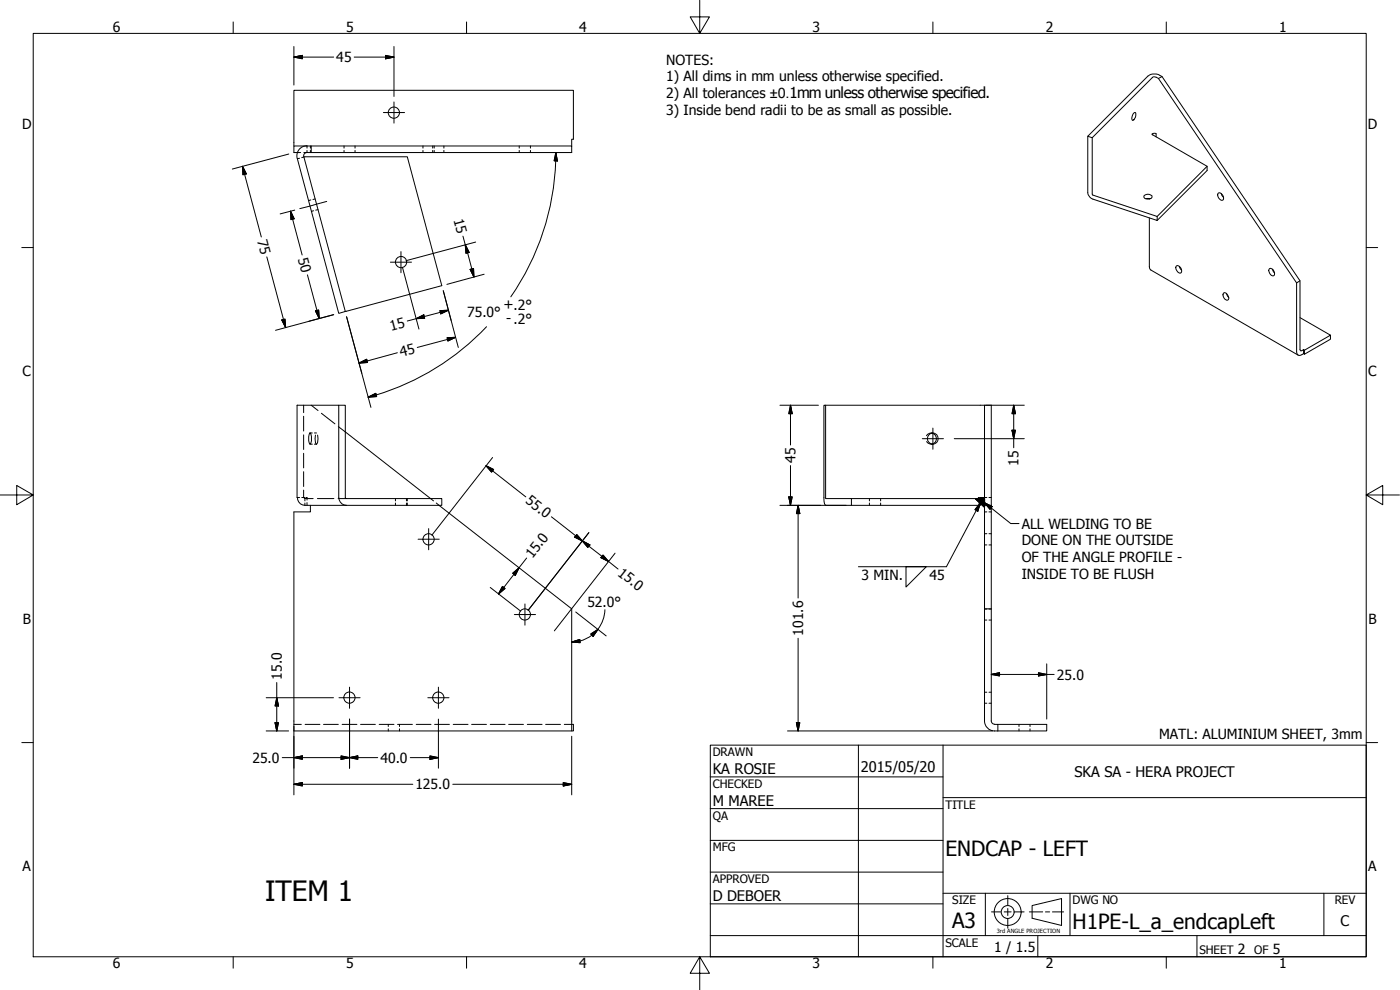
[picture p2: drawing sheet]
<svg xmlns="http://www.w3.org/2000/svg" width="420mm" height="297mm" viewBox="0 0 420 297" stroke-linecap="round" stroke-linejoin="round" font-family="sans-serif">
<!-- layer: Visible (ANSI) -->
<g fill="none" stroke="#000" stroke-width=".3">
<path d="M340.3 33.9l.4-.1a1.78 1.78 0 0 1-.8 2.3l-.2-1zM348.7 23l-1 .5M88.2 43.8v-16.7h83.9v14.7h-.5v2M91.2 47.1l31-.1 10.4 38.7-29 7.8M92.1 43.7a3 3 0 0 0-2.9 3.8l12.5 46.5 1.9-.5-12.4-46.5v-.6l.3-.5 .6-.1h79.5v-2h-83.4v2h1.1M93.4 43.8v2M326.5 40.9l1.3 .4 18.2-18.2 1 .1 .7 .3 41.4 61.4v20.6a.95 .95 0 0 0 .5 1.1 .95 .95 0 0 0 1.1-.2l.5-.3v-1.2l-.7 .4-.4-.4v-20.6l-41.4-61.3a3.6 3.6 0 0 0-4.2-.2l-18 18.1v16.9l.6 1.4 .9 .5 19.3 6.5v-1.3l-19.4-6.5-.1-17.1M343.3 58.7l.3-.2a1.44 1.44 0 0 1 2.2 .5 1.45 1.45 0 0 1-2.5 0zM343.9 59.6h1.3M344.9 59.5v.2M347 41.1v-1l-.7-.1-.5 .2 16.5 9.7v1.3l-15 15M362.3 49.9l-15 15"/>
<path d="M365.5 58.1l.2-.2a1.43 1.43 0 0 1 1.3 2.2 1.51 1.51 0 0 1-1.5-2zM366.5 58.1l.7 1.1M344.9 65.4v14.6l.5 1 44.2 25.5M353.1 79.7a1.43 1.43 0 0 1 1.3 2.2 1.46 1.46 0 0 1-1.3-2.2zM353.9 79.9l.7 1.2M367.3 87.9a1.46 1.46 0 0 1 1.2 2.1 1.43 1.43 0 0 1-1.2-2.1zM368.1 88.1l.6 1.2M380.9 80.8l.2-.2a1.43 1.43 0 0 1 1.2 2.1 1.45 1.45 0 0 1-1.4-1.9zM381.9 80.8l.6 1.1M390.1 95.3l9.2 5.3-7.8 4.5M390.1 84.3l-1 .6M391.2 104.9l.3 .2"/>
<path d="M391.5 105.1v1.2l-.3-.2M399.3 100.6v1.2l-7.8 4.5M89.2 121.6h12.5v27.7a2.42 2.42 0 0 0 2.2 2.3h-12.4a2.57 2.57 0 0 1-2.3-2.3zM93 129.9a3.4 3.4 0 0 1 0 3.4 3.9 3.9 0 0 1 0-3.4zM101.7 121.6h1.9l.1 27.9 28.9 .1v2h-28.7M103.6 129.6l25.6 20M247.8 121.6v27.9l7.7 .1v2h-7.7a2.11 2.11 0 0 1-.5-2.3v-27.7h50.2v94.7a.99 .99 0 0 0 1 1M279.7 130a1.69 1.69 0 0 1 1.4 1.6 1.69 1.69 0 0 1-1.4 1.7M295.5 121.6v94.7a3.2 3.2 0 0 0 4 3M93.2 151.6v2h-5v65.7h83.9v-2h-.5M131.8 151.6l39.8 31.1v36.6M255.5 149.6h38.7v2h-38.7"/>
<path d="M295.5 149.3h-1.4l.1 .3M295.5 182.7h2M298.4 217.3h1.1v2M299.5 217.3h14.6v2h-14.6"/>
<circle cx="118.2" cy="33.8" r="1.68"/>
<circle cx="120.4" cy="78.6" r="1.68"/>
<circle cx="280" cy="131.6" r="1.65"/>
<circle cx="128.6" cy="161.8" r="1.68"/>
<circle cx="157.5" cy="184.4" r="1.68"/>
<circle cx="104.9" cy="209.3" r="1.68"/>
<circle cx="131.5" cy="209.3" r="1.68"/>
</g>
<!-- layer: Border (ANSI) -->
<g fill="none" stroke="#000" stroke-width=".3">
<path d="M89.3 45.8h.9M89.9 47.5l-.6 .1M91.2 47.1l-.6 .2M92.1 43.8v.6M92.1 45.1v.7h-.9M93.2 43.8v.6M93.2 45.1v.7M93.3 60l-.7 .2M94.6 59.7l-.7 .2M103.3 43.8v.6M103.3 45.1v.7M106.6 43.8v.6"/>
<path d="M106.6 45.1v.7M126.9 43.8v.6M126.9 45.1v.7M129.9 43.8v.6M129.9 45.1v.7M130.3 43.8v.6M130.3 45.1v.7M133.2 43.8v.6M133.2 45.1v.7M155.8 43.8v.6M155.8 45.1v.7M159.2 43.8v.6"/>
<path d="M159.2 45.1v.7M94.1 63.2l-.6 .2M95.4 62.9l-.7 .1M91.1 121.6v2.2M91.1 124.9v4.4M91.1 130.5v4.4M91.1 136v4.4M93 129.9h.7M93 133.3h.7M93.4 121.6l2 1.6M94.4 129.9h.6M94.4 133.3h.6"/>
<path d="M94.7 130.5l-.1 1.8 .4 1M95.3 130.5l.1 1.8-.4 1M96.5 124l4 3.2M101.5 128l2.1 1.6M278.1 132.5l.4 .5 1.2 .3M279.5 129.9h.1M279.5 133.3h.1M279.7 130a1.51 1.51 0 0 0-1.6 .7M279.8 129.9h.2M279.8 133.3h.2M89.3 149.3h.6M90.6 149.3h.9"/>
<path d="M91.1 147.1l.1 2.3M91.1 141.5v4.5M91.4 149.5l.1 .1M91.5 149.6v.7M91.5 150.9v.7M91.5 149.6h2.5M91.8 149.3h.3v.7M92.1 150.8v.8M95.2 149.6h5M101.5 149.6h2.4M118.7 149.6v.7M118.7 150.9v.7"/>
<path d="M122 149.6v.7M122 150.9v.7M122.2 149.6v.7M122.2 150.9v.7M129.2 149.6l.9 .7M130.9 150.9l.9 .7M260.9 149.6v.7M260.9 150.9v.7M264.3 149.6v.7M264.3 150.9v.7M293.8 149.3l-.2 .8M293.8 150.9l.4 .7"/>
<path d="M293.9 149.3h.2M295.5 149.3h.7M295.5 151.6h.7M295.5 153.6h.7M296.8 149.3h.7M296.8 151.6h.7M296.8 153.6h.7M295.5 163.5h.7M295.5 160.1h.7M296.8 163.5h.7M296.8 160.1h.7M295.5 186h.7"/>
<path d="M295.5 182.7h.7M296.8 186h.7M296.8 182.7h.7M88.2 217.3h2.2M91.6 217.3h4.4M97.1 217.3h4.4M102.7 217.3h4.4M108.2 217.3h4.4M113.8 217.3h4.4M116.5 217.3v.7M116.5 218.7v.6M119.3 217.3h4.5"/>
<path d="M119.9 217.3v.7M119.9 218.7v.6M124.9 217.3h4.4M130.4 217.3h4.5M136 217.3h4.5M141.5 217.3h4.5M147.1 217.3h4.5M152.7 217.3h4.4M158.2 217.3h4.5M163.8 217.3h4.4M169.4 217.3h2.2M295.5 211h.7"/>
<path d="M295.5 207.7h.7M296.8 211h.7M296.8 207.7h.7M305.8 217.3v.7M305.8 218.7v.6M309.1 217.3v.7M309.1 218.7v.6"/>
</g>
<!-- layer: Title (ANSI) -->
<path d="M292.8 149.6h2.7v2.5zM294.2 150.9l-.8 2.5-.8-.5zM294.2 150.9l-10.2 19.1h-26.4M295.5 150.9l2.3 1.1-.7 .8zM295.5 150.9l7.8 6.2h2.5M271.9 170h6.1l-6.1 6.1z" fill="none" stroke="#000" stroke-width=".3"/>
<path d="M294.2 150.9l-.8 2.5zM294.2 150.9l-.8 2.5-.8-.5zM292.8 149.6h2.7v2.5zM295.5 150.9l2.3 1.1zM295.5 150.9l2.3 1.1-.7 .8z" fill="#000" stroke="#000" stroke-width=".3"/>
<!-- layer: Symbol (ANSI) -->
<g fill="none" stroke="#000" stroke-width=".3">
<path d="M10 10h400v277.1h-400zM70 6.6v3.4M140 6.6v3.4M210 0v10l-2.9-4.9h5.8l-2.9 4.9M280 6.6v3.4M350 6.6v3.4M6.5 74.3h3.5M410 74.3h3.4M0 148.5h10l-5-2.8v5.7l5-2.9M410 148.5l5 2.9v-5.7l-5 2.8h10M6.5 222.8h3.5M410 222.8h3.4"/>
<path d="M70 287.1v3.4M140 287.1v3.4M210 287.1l2.9 4.9h-5.8l2.9-4.9v9.9M280 287.1v3.4M350 287.1v3.4"/>
</g>
<!-- layer: Sketch Geometry (ANSI) -->
<g fill="none" stroke="#000" stroke-width=".3">
<path d="M213.2 223.6h196.8v63.5h-196.8zM213.2 233.1h69.8M257.6 223.6v63.5M283 239.3h127M283 223.6v63.5M213.2 242.6h69.8M213.2 252.1h69.8M213.2 261.7h69.8M213.2 271.2h69.8M283 268h127M295.7 268v12.7M297.6 273.6h2.7"/>
<path d="M301.4 273.6h2.1M302.5 268.7v2.8M302.5 272.6v2.1M302.5 275.8v2.7M304.5 273.6h2.8M308.9 273.6h4M309.8 271.7l8.8-2.1v8.1l-8.8-2.2zM313.8 273.6h1.2M315.8 273.6h3.4M321.1 268v12.7M397.3 268v12.7M213.2 280.7h196.8"/>
<path d="M311.5 280.7v6.4M359.2 280.7v6.4"/>
<circle cx="302.4" cy="273.6" r="4"/>
<circle cx="302.4" cy="273.6" r="1.94"/>
</g>
<!-- layer: Dimension (ANSI) -->
<g fill="none" stroke="#000" stroke-width=".3">
<path d="M88.2 17.1l2.5-.5v1zM88.2 14v11.5M88.2 17.1h11.9M106.3 17.1h11.9M115.7 16.6l2.5 .5-2.5 .5zM118.2 14v14.9M72.8 49.9l1.1 2.3-1 .2zM72.8 49.9l5.6 21.2M86.7 46.2l-17 4.5M166.8 48.3a76 76 0 0 1-13.5 40.8M166.8 45.8l.5 2.5-1-.1zM166.8 45.8v2.4"/>
<path d="M80.1 77.1l5.6 21.2M87.2 63.4l1.1 2.2-1 .3zM87.2 63.4l3.5 13.1M88.5 63l-4.4 1.2M138.9 70.9l3.3 12.2M139.6 73.5l1.2 2.2-1 .3zM142.7 72.6l-20.8 5.6M84.6 96l.9-.3 .2 2.6zM92.3 82.5l3.5 13.1M92.7 96.4l7.4-2-17.4 4.7M94.7 93.3l.9-.3 .2 2.6zM104 95l7.3 27.2"/>
<path d="M120.8 80.2l4.9 18.5M124.9 95.6l2.3-1.1 .2 1zM132 93.2l2.6-.1-2.3 1.1zM134.6 93.1l-12.4 3.2M135.4 96.1l-2.4-8.9 4.5 17.1M141.1 80.8l1-.2 .1 2.5zM145.3 82.3l-11.2 3M146 98a76 76 0 0 1-33.1 20.5M107.8 109l2.2-1.2 .3 1zM110.5 119.2l2.3-1.2 .2 1zM112.9 118.5l-2.4 .7M119.3 105.8l-11.5 3.2"/>
<path d="M134.2 101.3l2.5-.1-2.3 1.1zM136.7 101.2l-11.5 3.1M145.9 139.7l2.2 1.2-.6 .8zM145.9 139.7l11.9 9.4M147.8 137.3l-18.2 23.3M234.1 121.6h11.5M237.2 121.6l.5 2.5h-1zM237.2 121.6v11.9M237.2 139.7v11.9M286.4 131.6h21M295.8 121.6h11.6M303.7 129.1h1l-.5 2.5z"/>
<path d="M304.2 121.6l.5 2.5h-1zM304.2 121.6v12.8M165.5 155.1l20 15.6M176.7 159.8l-18.2 23.3M234.1 151.6h19.8M236.7 149.1h1l-.5 2.5zM239.5 151.6l.5 2.5h-1zM239.5 151.6v27.8M147.1 176.3l9.2 7.1M150.8 175.9l.8 .7-2 1.6zM153.9 172l1.9-1.6-1.2 2.2zM158.1 167.4l-8.5 10.8"/>
<path d="M173.1 160.4l1.7 1.9-2.3-1.2zM174.8 162.3l2.2 1.2-.6 .8zM181 166.5l1.6 2-2.3-1.2zM184.6 166l-18.2 23.3M171.6 192.6l2.4-.7 .1 .9zM172.8 183.6l9.1 7.2M174.1 192.3l-2.5 .3M177.3 190.2l2.2-1.4-1.5 2.1zM177.7 190.6l-1.5 .9-2.2 .8M179.5 188.8l-1.8 1.8M181.5 182.9a10 10 0 0 1-2.1 5.9M239.5 191.5v27.8"/>
<path d="M314.1 199.2v16.6M79.9 219.3h6.7M79.9 209.3h20.2M82.5 216.8h1.1l-.5 2.5zM83.1 209.3l.5 2.5h-1.1zM83.1 204.8v14.5M88.2 217.9v20.6M104.9 215.8v14.7M131.6 215.8v14.7M236.3 219.3h61.6M239 216.8h1l-.5 2.5zM297.5 202.4l2.5-.5v.9z"/>
<path d="M297.5 202.4h18.9M311.7 201.9l2.4 .5-2.4 .4zM84.7 227.3h28.6M88.2 235.3l2.5-.5v1zM88.2 227.3l2.5-.5v1zM88.2 235.3h35.7M102.4 226.8l2.5 .5-2.5 .5zM104.9 227.3l2.5-.5v1zM123.1 227.3h8.5M129 226.8l2.6 .5-2.6 .5zM135.9 235.3h35.7M169 234.8l2.6 .5-2.6 .5z"/>
<path d="M171.6 220.9v17.6"/>
</g>
<g fill="#000" stroke="#000" stroke-width=".3">
<path d="M88.2 17.1l2.5-.5zM88.2 17.1l2.5-.5v1zM115.7 17.6l2.5-.5zM115.7 16.6l2.5 .5-2.5 .5zM72.8 49.9l1.1 2.3zM72.8 49.9l1.1 2.3-1 .2zM166.8 45.8l.5 2.5zM166.8 45.8l.5 2.5-1-.1zM87.2 63.4l1.1 2.2zM87.2 63.4l1.1 2.2-1 .3zM139.6 73.5l1.2 2.2zM139.6 73.5l1.2 2.2-1 .3z"/>
<path d="M84.6 96l1.1 2.3zM84.6 96l.9-.3 .2 2.6zM94.7 93.3l1.1 2.3zM94.7 93.3l.9-.3 .2 2.6zM124.9 95.6l2.3-1.1zM124.9 95.6l2.3-1.1 .2 1zM132.3 94.2l2.3-1.1zM132 93.2l2.6-.1-2.3 1.1zM141.1 80.8l1.1 2.3zM141.1 80.8l1-.2 .1 2.5zM107.8 109l2.2-1.2zM107.8 109l2.2-1.2 .3 1z"/>
<path d="M110.5 119.2l2.3-1.2zM110.5 119.2l2.3-1.2 .2 1zM134.4 102.3l2.3-1.1zM134.2 101.3l2.5-.1-2.3 1.1zM237.2 121.6l.5 2.5zM237.2 121.6l.5 2.5h-1zM303.7 129.1l.5 2.5zM303.7 129.1h1l-.5 2.5zM304.2 121.6l.5 2.5zM304.2 121.6l.5 2.5h-1zM145.9 139.7l2.2 1.2zM145.9 139.7l2.2 1.2-.6 .8z"/>
<path d="M236.7 149.1l.5 2.5zM236.7 149.1h1l-.5 2.5zM239.5 151.6l.5 2.5zM239.5 151.6l.5 2.5h-1zM150.8 175.9l-1.2 2.3zM150.8 175.9l.8 .7-2 1.6zM155.8 170.4l-1.2 2.2zM153.9 172l1.9-1.6-1.2 2.2zM172.5 161.1l2.3 1.2zM173.1 160.4l1.7 1.9-2.3-1.2zM174.8 162.3l2.2 1.2zM174.8 162.3l2.2 1.2-.6 .8z"/>
<path d="M180.3 167.3l2.3 1.2zM181 166.5l1.6 2-2.3-1.2zM171.6 192.6l2.4-.7zM171.6 192.6l2.4-.7 .1 .9zM179.5 188.8l-1.5 2.1zM177.3 190.2l2.2-1.4-1.5 2.1zM82.5 216.8l.6 2.5zM82.5 216.8h1.1l-.5 2.5zM83.1 209.3l.5 2.5zM83.1 209.3l.5 2.5h-1.1zM239 216.8l.5 2.5zM239 216.8h1l-.5 2.5z"/>
<path d="M297.5 202.4l2.5-.5zM297.5 202.4l2.5-.5v.9zM311.7 202.8l2.4-.4zM311.7 201.9l2.4 .5-2.4 .4zM88.2 235.3l2.5-.5zM88.2 235.3l2.5-.5v1zM88.2 227.3l2.5-.5zM88.2 227.3l2.5-.5v1zM102.4 227.8l2.5-.5zM102.4 226.8l2.5 .5-2.5 .5zM104.9 227.3l2.5-.5zM104.9 227.3l2.5-.5v1z"/>
<path d="M129 227.8l2.6-.5zM129 226.8l2.6 .5-2.6 .5zM169 235.8l2.6-.5zM169 234.8l2.6 .5-2.6 .5z"/>
</g>
<!-- layer: Center Mark (ANSI) -->
<g fill="none" stroke="#000" stroke-width=".3">
<path d="M115.1 33.8h6.3M118.2 30.6v6.3M117.2 78.7h6.3M120.3 75.5v6.3M276.8 131.6h6.3M280 128.4v6.4M128.7 158.6v6.4M125.5 161.8h6.3M154.4 184.4h6.3M157.5 181.2v6.4M101.7 209.3h6.4M104.9 206.2v6.3"/>
<path d="M128.4 209.3h6.3M131.6 206.2v6.3"/>
</g>
<!-- layer: Centerline (ANSI) -->
<path d="M98 60.4l-8 2.2" fill="none" stroke="#000" stroke-width=".3"/>
<text font-size="8.4" x="79.6" y="270.4">ITEM 1</text>
<g font-size="6.3">
<text x="283.8" y="257">ENDCAP - LEFT</text>
<text x="285.8" y="278.6">A3</text>
<text x="321.9" y="278.7">H1PE-L_a_endcapLeft</text>
</g>
<g font-size="4.4">
<text x="213.9" y="232.2">KA ROSIE</text>
<text x="258.4" y="231.6">2015/05/20</text>
<text x="322.5" y="233">SKA SA - HERA PROJECT</text>
<text x="213.9" y="241.9">M MAREE</text>
<text x="213.9" y="270.3">D DEBOER</text>
<text x="402.3" y="277.9">C</text>
</g>
<g font-size="4.2">
<text x="33.8" y="9.6">6</text>
<text x="103.9" y="9.6">5</text>
<text x="173.9" y="9.6">4</text>
<text x="243.8" y="9.6">3</text>
<text x="313.9" y="9.6">2</text>
<text x="383.9" y="9.6">1</text>
<text x="100.9" y="18.6">45</text>
<text x="200" y="19.4">NOTES:</text>
<text x="200" y="24.4">1) All dims in mm unless otherwise specified.</text>
<text x="200" y="29.4">2) All tolerances ±0.1mm unless otherwise specified.</text>
<text x="200" y="34.4">3) Inside bend radii to be as small as possible.</text>
<text x="6.7" y="38.7">D</text>
<text x="410.5" y="38.7">D</text>
<text x="136.1" y="66" transform="rotate(75 136.1 66)">15</text>
<text x="77.2" y="72.2" transform="rotate(75 77.2 72.2)">75</text>
<text x="89.4" y="77.6" transform="rotate(75 89.4 77.6)">50</text>
<text x="140.2" y="95">75.0°</text>
<text x="151.1" y="92.8">+.2°</text>
<text x="117.4" y="99.2" transform="rotate(-15 117.4 99.2)">15</text>
<text x="151.9" y="97">-.2°</text>
<text x="120.4" y="107.1" transform="rotate(-15 120.4 107.1)">45</text>
<text x="6.8" y="113">C</text>
<text x="410.7" y="113">C</text>
<text x="238.8" y="138.9" transform="rotate(-90 238.8 138.9)">45</text>
<text x="305.7" y="139.7" transform="rotate(-90 305.7 139.7)">15</text>
<text x="157.5" y="150.7" transform="rotate(38 157.5 150.7)">55.0</text>
<text x="306.6" y="158.6">ALL WELDING TO BE</text>
<text x="159.8" y="167.8" transform="rotate(-52 159.8 167.8)">15.0</text>
<text x="306.6" y="163.6">DONE ON THE OUTSIDE</text>
<text x="185.2" y="172.4" transform="rotate(38 185.2 172.4)">15.0</text>
<text x="279" y="174">45</text>
<text x="306.6" y="168.6">OF THE ANGLE PROFILE -</text>
<text x="306.6" y="173.7">INSIDE TO BE FLUSH</text>
<text x="258.6" y="174">3 MIN.</text>
<text x="176.3" y="182.1">52.0°</text>
<text x="6.9" y="187.2">B</text>
<text x="241" y="190.7" transform="rotate(-90 241 190.7)">101.6</text>
<text x="410.7" y="187.2">B</text>
<text x="84.6" y="203.9" transform="rotate(-90 84.6 203.9)">15.0</text>
<text x="317.2" y="203.9">25.0</text>
<text x="347.9" y="221.9">MATL: ALUMINIUM SHEET, 3mm</text>
<text x="75.8" y="228.8">25.0</text>
<text x="114.2" y="228.8">40.0</text>
<text x="124.7" y="236.8">125.0</text>
<text x="6.8" y="261.4">A</text>
<text x="410.7" y="261.4">A</text>
<text x="298.3" y="285.6">1 / 1.5</text>
<text x="371.5" y="286.2">2</text>
<text x="382" y="286.2">5</text>
<text x="33.8" y="290.5">6</text>
<text x="103.9" y="290.5">5</text>
<text x="173.9" y="290.5">4</text>
<text x="243.8" y="290.5">3</text>
<text x="313.9" y="290.5">2</text>
<text x="383.9" y="290.5">1</text>
</g>
<g font-size="3.5">
<text x="213.9" y="226.9">DRAWN</text>
<text x="213.9" y="236.4">CHECKED</text>
<text x="213.9" y="245.9">QA</text>
<text x="283.8" y="242.6">TITLE</text>
<text x="213.9" y="255.4">MFG</text>
<text x="213.9" y="265">APPROVED</text>
<text x="285.8" y="271.3">SIZE</text>
<text x="321.9" y="271.3">DWG NO</text>
<text x="400.6" y="271.3">REV</text>
<text x="283.8" y="284">SCALE</text>
<text x="360" y="286.2">SHEET</text>
<text x="376.4" y="286.2">OF</text>
</g>
<text font-size="1.7" x="299.1" y="280">3rd ANGLE PROJECTION</text>
</svg>
